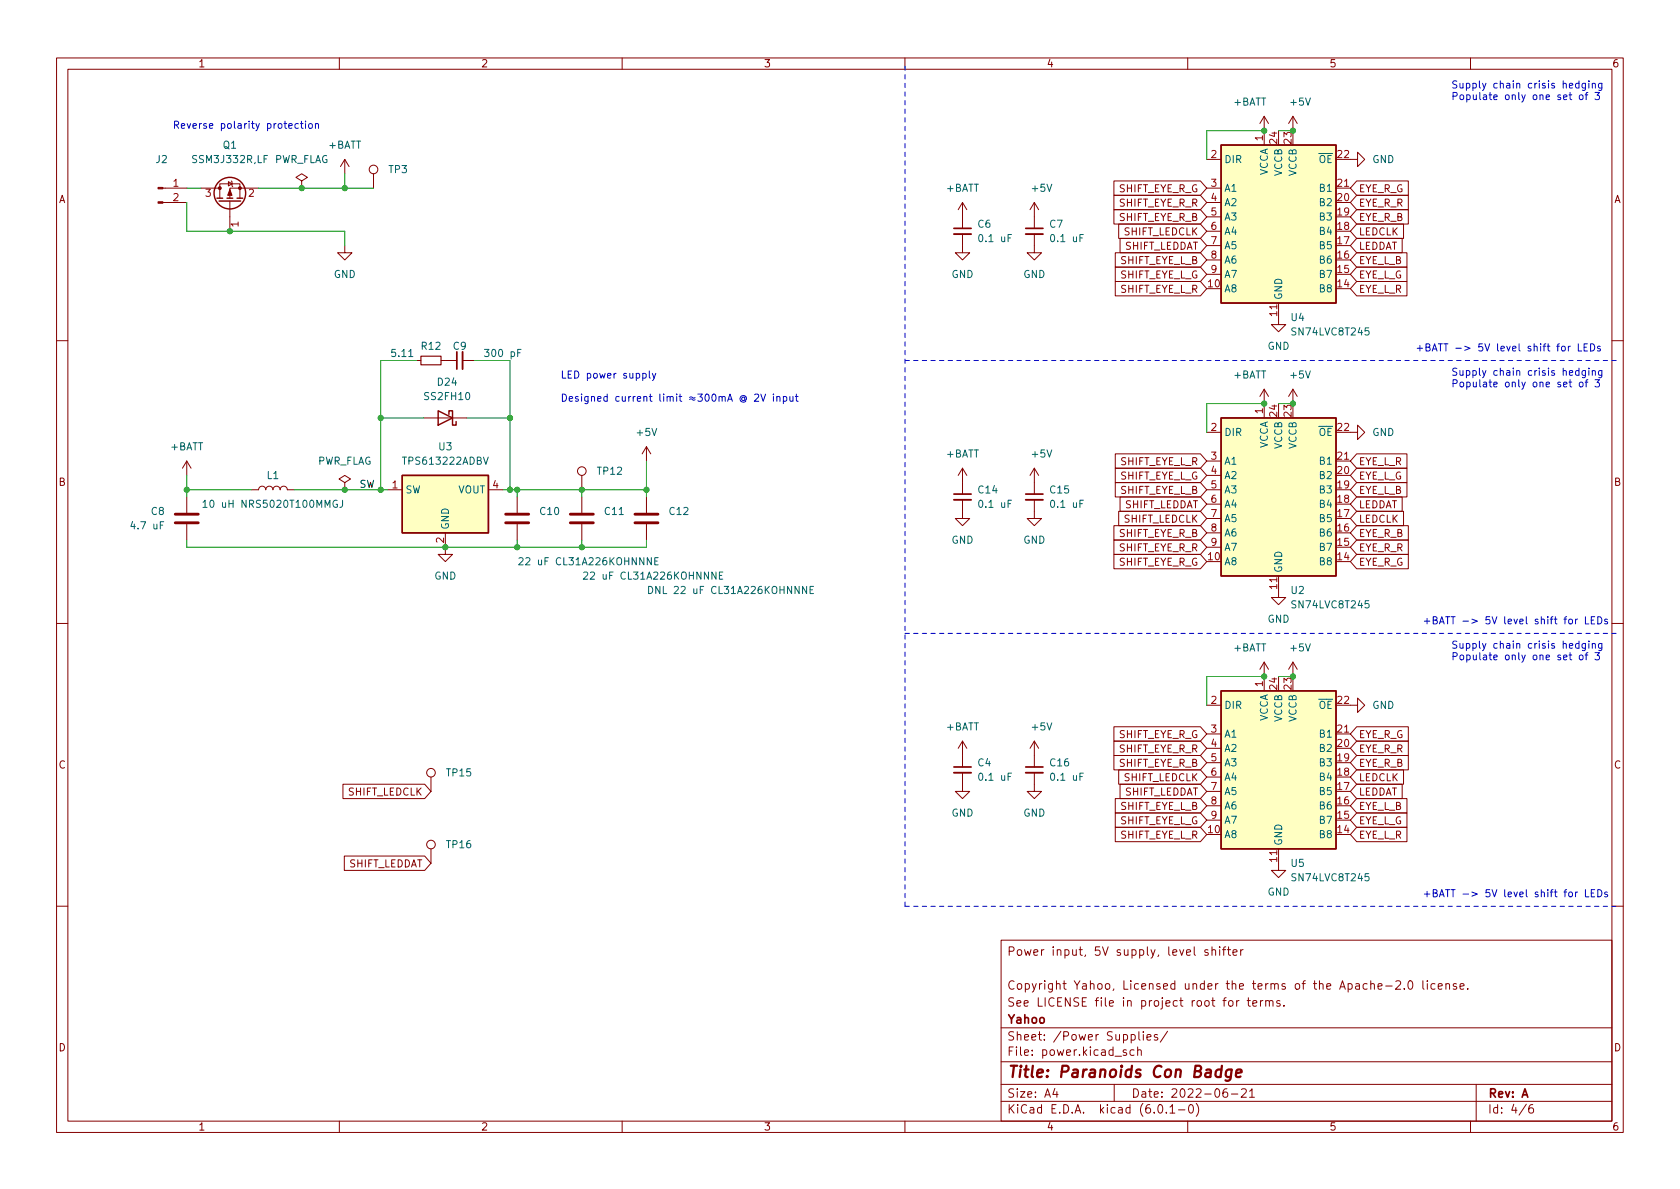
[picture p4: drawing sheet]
<svg xmlns="http://www.w3.org/2000/svg" width="297mm" height="210mm" viewBox="0 0 297 210" stroke-linecap="round" stroke-linejoin="round" font-family="sans-serif">
<g fill="none" stroke="#840000" stroke-width=".18">
<path d="M10 10.2h277v190.1h-277zM12 12.2h273v186.1h-273zM60 10.2v2M110 10.2v2M160 10.2v2M210 10.2v2M260 10.2v2M28.8 33.3h4.2M28.8 35.8h4.2M35.6 33.3h3.3M38.9 35v-2.5h3.5v2.5M40.4 32.1l.6 .4-.6 .4z"/>
<path d="M40.6 35.6v5.3M40.9 32l.1 .1v.8l.1 .1M45.7 33.3h-5.1v1.7M53.3 32l1.1-.6-1.1-.7-1 .7 1 .6v1.3M53.3 33.3h.1M61 28.2l-.8 1.3M61 28.2v2.5M61 28.2l.7 1.3M66 30.7v2.6M170.2 35.8v4.6M170.2 35.8l-.8 1.3M170.2 35.8l.7 1.3"/>
<path d="M182.9 35.8v4.6M182.9 35.8l-.8 1.3M182.9 35.8l.7 1.3M196.9 34.5h15.3l1.2 1.3-1.2 1.3h-15.3zM196.9 32h15.3l1.2 1.3-1.2 1.2h-15.3zM196.9 37.1h15.3l1.2 1.2-1.2 1.3h-15.3zM197.8 39.6h14.4l1.2 1.3-1.2 1.3h-14.4zM213.4 28.2h2.5M213.4 33.3h2.5M213.4 35.8h2.5M213.4 38.3h2.5M223.5 20.6v5"/>
<path d="M223.5 20.6l-.7 1.2M223.5 20.6l.8 1.2M228.6 20.6v2.5M228.6 20.6l-.8 1.2M228.6 20.6l.8 1.2M236.2 33.3h2.6M238.8 28.2h1.2v-1.3l1.3 1.3-1.3 1.3v-1.3M239.9 34.5h9.1v2.6h-9.1l-1.1-1.3zM239.9 32h9.1v2.5h-9.1l-1.1-1.2zM239.9 37.1h9.1v2.5h-9.1l-1.1-1.3zM239.9 39.6h8.3v2.6h-8.3l-1.1-1.3zM61 43.4v1.3h1.2l-1.2 1.3-1.3-1.3h1.3"/>
<path d="M170.2 41.4v3.3h1.2l-1.2 1.3-1.3-1.3h1.3M182.9 41.4v3.3h1.2l-1.2 1.3-1.3-1.3h1.3M197.2 49.8h15l1.2 1.2-1.2 1.3h-15zM197.2 47.2h15l1.2 1.3-1.2 1.3h-15zM197.2 44.7h15l1.2 1.3-1.2 1.2h-15zM198 42.2h14.2l1.2 1.2-1.2 1.3h-14.2zM213.4 40.9h2.5M213.4 43.4h2.5M213.4 46h2.5M213.4 48.5h2.5M226.1 53.6v3.8h1.2l-1.2 1.3-1.3-1.3h1.3M239.9 42.2h8v2.5h-8l-1.1-1.3z"/>
<path d="M239.9 47.2h8.9v2.6h-8.9l-1.1-1.3zM239.9 49.8h8.9v2.5h-8.9l-1.1-1.3zM239.9 44.7h8.9v2.5h-8.9l-1.1-1.2zM10 60.2h2M73.7 63.7h.7M74.9 73.9h7.6M78 63.7h2.8M81.8 63.7h2M114.3 79l-.8 1.3M114.3 79v2.5M114.3 79l.8 1.3M213.4 76.4h2.5"/>
<path d="M223.5 68.8l-.7 1.3M223.5 68.8v5.1M223.5 68.8l.8 1.3M228.6 68.8v2.6M228.6 68.8l-.8 1.3M228.6 68.8l.8 1.3M238.8 76.4h1.2v-1.2l1.3 1.2-1.3 1.3v-1.3M285 60.2h2M33 81.5l-.7 1.3M33 81.5v2.6M33 87.9v2.8M33 92.7v2.8"/>
<path d="M33 81.5l.8 1.3M44.4 86.6h1.3a.64 .64 0 0 1 .7-.6 .64 .64 0 0 1 .6 .6 .64 .64 0 0 1 .6-.6 .64 .64 0 0 1 .7 .6 .64 .64 0 0 1 .6-.6 .64 .64 0 0 1 .6 .6 .64 .64 0 0 1 .7-.6 .64 .64 0 0 1 .6 .6h1.3M61 85.3l1-.6-1-.6-1.1 .6 1.1 .6v1.3M61 86.6h.1M68.6 86.6h2.5M78.7 94.2v3.8h1.3l-1.3 1.3-1.2-1.3h1.2M86.4 86.6h2.5M91.4 87.9v2.8M91.4 92.7v2.8M102.9 84.1v2.5M102.9 87.9v2.8M102.9 92.7v2.8"/>
<path d="M114.3 87.9v2.8M114.3 92.7v2.8M170.2 88.4v3.3h1.2l-1.2 1.3-1.3-1.3h1.3M170.2 82.8v4.6M170.2 82.8l-.8 1.3M170.2 82.8l.7 1.3M182.9 88.4v3.3h1.2l-1.2 1.3-1.3-1.3h1.3M182.9 82.8l-.8 1.3M182.9 82.8v4.6M182.9 82.8l.7 1.3M196.9 98h15.3l1.2 1.3-1.2 1.3h-15.3zM196.9 93h15.3l1.2 1.2-1.2 1.3h-15.3z"/>
<path d="M196.9 95.5h15.3l1.2 1.3-1.2 1.2h-15.3zM197.2 85.3h15l1.2 1.3-1.2 1.3h-15zM197.2 82.8h15l1.2 1.3-1.2 1.2h-15zM197.2 80.3h15l1.2 1.2-1.2 1.3h-15zM197.8 90.4h14.4l1.2 1.3-1.2 1.3h-14.4zM198 87.9h14.2l1.2 1.2-1.2 1.3h-14.2zM213.4 86.6h2.5M213.4 81.5h2.5M213.4 84.1h2.5M213.4 89.1h2.5M213.4 91.7h2.5M213.4 94.2h2.5"/>
<path d="M213.4 96.8h2.5M236.2 81.5h2.6M239.9 90.4h8.3v2.6h-8.3l-1.1-1.3zM239.9 85.3h8.9v2.6h-8.9l-1.1-1.3zM239.9 98h9.1v2.6h-9.1l-1.1-1.3zM239.9 95.5h9.1v2.5h-9.1l-1.1-1.2zM239.9 93h9.1v2.5h-9.1l-1.1-1.3zM239.9 87.9h8v2.5h-8l-1.1-1.3zM239.9 82.8h8.9v2.5h-8.9l-1.1-1.2zM239.9 80.3h8.9v2.5h-8.9l-1.1-1.3zM10 110.2h2M223.5 117.1v5.1"/>
<path d="M223.5 117.1l-.7 1.3M223.5 117.1l.8 1.3M226.1 101.8v3.9h1.2l-1.2 1.2-1.3-1.2h1.3M228.6 117.1l-.8 1.3M228.6 117.1v2.5M228.6 117.1l.8 1.3M285 110.2h2M60.6 138.7h14.5l1.1 1.2-1.1 1.3h-14.5zM76.2 137.4v2.5M170.2 136.6v3.3h1.2l-1.2 1.3-1.3-1.3h1.3M170.2 131.1v4.5M170.2 131.1l-.8 1.2"/>
<path d="M170.2 131.1l.7 1.2M182.9 136.6v3.3h1.2l-1.2 1.3-1.3-1.3h1.3M182.9 131.1v4.5M182.9 131.1l-.8 1.2M182.9 131.1l.7 1.2M196.9 131.1h15.3l1.2 1.2-1.2 1.3h-15.3zM196.9 128.5h15.3l1.2 1.3-1.2 1.3h-15.3zM196.9 133.6h15.3l1.2 1.3-1.2 1.2h-15.3zM197.8 136.1h14.4l1.2 1.3-1.2 1.3h-14.4zM198 138.7h14.2l1.2 1.2-1.2 1.3h-14.2zM213.4 124.7h2.5M213.4 129.8h2.5"/>
<path d="M213.4 132.3h2.5M213.4 134.9h2.5M213.4 137.4h2.5M213.4 139.9h2.5M236.2 129.8h2.6M238.8 124.7h1.2v-1.3l1.3 1.3-1.3 1.3v-1.3M239.9 131.1h9.1v2.5h-9.1l-1.1-1.3zM239.9 128.5h9.1v2.6h-9.1l-1.1-1.3zM239.9 136.1h8.3v2.6h-8.3l-1.1-1.3zM239.9 138.7h8v2.5h-8l-1.1-1.3zM239.9 133.6h9.1v2.5h-9.1l-1.1-1.2zM60.9 151.4h14.2l1.1 1.2-1.1 1.3h-14.2z"/>
<path d="M76.2 150.1v2.5M197.2 143.8h15l1.2 1.2-1.2 1.3h-15zM197.2 141.2h15l1.2 1.3-1.2 1.3h-15zM197.2 146.3h15l1.2 1.3-1.2 1.2h-15zM213.4 142.5h2.5M213.4 145h2.5M226.1 150.1v3.8h1.2l-1.2 1.3-1.3-1.3h1.3M239.9 146.3h8.9v2.5h-8.9l-1.1-1.2zM239.9 143.8h8.9v2.5h-8.9l-1.1-1.3zM239.9 141.2h8.9v2.6h-8.9l-1.1-1.3zM10 160.2h2M177 166.3h108v32h-108z"/>
<path d="M213.6 168l-.4-.1-.2 .2 .1 .3 .5 .1v.4h-.6M214.3 168.1l.2-.2 .4 .1v.9M214.3 167.4v1.5M215.6 167.4v.2M215.6 167.9v1M216.1 167.9h.6M216.7 167.4l-.3 .2v1.3M217 167.9h.6M217.2 167.4v1.3l.4 .2M217.4 177l.3-.1 .3 .3v.4l-.3 .3h-.3l-.2-.3v-.4zM218 168.4l.7-.1-.1-.3-.4-.1-.2 .2 .1 .8h.5M218.6 176.9v1"/>
<path d="M219.1 176.9l-.3 .1-.2 .2M219.4 167.9v1M219.8 167.9l-.3 .1-.1 .2M220.5 176.9h.6M220.7 176.4v1.3l.4 .2M221.5 177.4l.7-.1-.1-.3-.4-.1-.2 .2 .1 .8h.5M222.9 176.9v1M223.3 176.9l-.3 .1-.1 .2M223.8 177.1l.2-.2 .4 .1v.9M223.8 176.9v1M224.4 177.1l.2-.2 .4 .1 .1 .9M226.3 177l-.4-.1-.2 .2 .1 .3 .5 .1v.4h-.6"/>
<path d="M227 177.8v.1M243.6 174.4l.8-.1-.1-.3-.4-.1-.3 .2 .1 .8h.6M245 174.4h1.1M246.8 173.6l.6-.2 .2 .2v.3l-.9 1h.9M248.3 174.8v.1M249.1 173.6l.2-.2a.81 .81 0 0 1 .6 .7 .81 .81 0 0 1-.3 .8h-.2a.81 .81 0 0 1-.3-1.3zM251.6 173.4v1.3l.2 .2M252.4 173.4v.2M252.4 173.9v1M253.7 174l-.4-.1-.3 .3v.4l.1 .3h.6M254.3 174.4l.7-.1-.1-.3-.4-.1-.2 .2 .1 .8h.5M255.7 174.1l.2-.2 .3 .1 .1 .9"/>
<path d="M255.7 173.9v1M257.5 174l-.4-.1-.2 .2 .1 .3 .5 .1v.4h-.6M258.2 174.4l.7-.1-.1-.3-.4-.1-.2 .2v.8h.6M259.5 174.8v.1M285 160.2h2M60 198.3v2M110 198.3v2M160 198.3v2M177 194.8h108M177 191.8h108M177 187.8h108M177 181.8h108"/>
<path d="M186.5 192.5l-.4 1h1M186.9 193v1M197 191.8v3M199.1 185.7l-.3-.1-.2 .2v.3l.5 .1v.4h-.5M200.5 185.7l-.4-.1-.3 .3v.4l.1 .3h.6M201.1 185.8l.3-.2 .3 .1 .1 .9M201.1 185.1v1.5M201.4 182.4v1.3l.2 .2M202.1 182.4v.2M202.1 182.9v1M202.8 183.4l.7-.1-.1-.3-.4-.1-.2 .2 .1 .8h.5M204.6 183l-.3-.1-.2 .2v.3l.5 .1v.4h-.5"/>
<path d="M204.9 195.4l.2-.1a.81 .81 0 0 1 .6 .7 .81 .81 0 0 1-.3 .8h-.2a.81 .81 0 0 1-.6-.6 .81 .81 0 0 1 .3-.8zM206.2 196.7v.1M206.4 182.4l-1.3 1.9M206.9 195.8l.4-.5v1.5M206.9 196.8h.8M208.4 196.3h1.1M210 198.3v2M210.4 195.4l.1-.1a.81 .81 0 0 1 .6 .7 .81 .81 0 0 1-.3 .8h-.2a.81 .81 0 0 1-.5-.6 .81 .81 0 0 1 .3-.8zM211.5 195.1a1.72 1.72 0 0 1 0 2.3M216.9 192.5a.59 .59 0 0 0-.7 .7v.5l.2 .3h.4l.2-.1 .1-.5-.2-.2-.4-.1-.3 .3M217.7 193.5h1.2M219.5 192.7l.6-.2 .2 .2 .1 .3-1 1h1"/>
<path d="M220.9 193l.5-.5v1.5M220.9 194h.9M260 198.3v2M261 191.8v6.5M269.9 195.3l-1.3 1.9M271 195.3a.6 .6 0 0 0-.7 .7v.5l.1 .3h.5l.2-.1 .1-.5-.2-.2-.4-.1-.3 .3"/>
<circle cx="66" cy="30" r=".76"/>
<circle cx="102.9" cy="83.3" r=".76"/>
<circle cx="76.2" cy="136.6" r=".76"/>
<circle cx="76.2" cy="149.3" r=".76"/>
</g>
<path d="M216 189.2a.66 .66 0 0 0-1 .3l-.1 .6 .1 .3 .2 .1 .6-.1M216 188.5l-.2 2M217.8 189.2a.66 .66 0 0 0-1 .3l-.1 .6 .2 .3 .1 .1 .6-.1M217.8 189.1l-.2 1.6a.6 .6 0 0 1-.9 .3M218.5 189.8l1-.2v-.4l-.2-.1-.6 .1-.2 1 .3 .3 .5-.1" fill="none" stroke="#840000" stroke-width=".4"/>
<path d="M31 92.5h4.1M31 90.9h4.1M89.4 92.5h4.1M89.4 90.9h4.1M100.8 92.5h4.1M100.8 90.9h4.1M112.3 92.5h4M112.3 90.9h4" fill="none" stroke="#840000" stroke-width=".51"/>
<g fill="none" stroke="#006464" stroke-width=".18">
<path d="M35.9 88.8l.4-.3v1.2M35.9 89.7h.7M60.6 88.5v.9a.41 .41 0 0 1-.5 .3M85.5 80.8l.4 1.3 .4-1.3M91.8 98.7l.4-.1 .3 .4-.8 .9h.8M115.8 99.2h.4M116.4 98.6h-.6v1.3h.6M103.2 101.3l.5-.1 .2 .3-.8 .9h.8M114.7 103.7a.64 .64 0 0 1 .7 .6 .64 .64 0 0 1-.7 .7zM127.2 101.8h.4M127.8 101.2h-.6v1.2h.6M142.6 103.7v1.3l-.7-1.3v1.3"/>
<path d="M143.2 104.3h.4M143.8 103.7h-.6v1.3h.6"/>
</g>
<g fill="#ffffc2" stroke="#ffffc2" stroke-width=".18">
<path d="M71.1 84.1h15.3v10.1h-15.3z"/>
<path d="M215.9 73.9h20.3v27.9h-20.3z"/>
<path d="M215.9 25.6h20.3v28h-20.3z"/>
<path d="M215.9 122.2h20.3v27.9h-20.3z"/>
</g>
<g fill="none" stroke="#840000" stroke-width=".25">
<path d="M38.4 35h1M38.7 35.6h3.8M40.1 35h1M41.9 35h1M215.9 25.6h20.3v28h-20.3zM77.5 72.6l2.5 1.3-2.5 1.3zM79.4 73.3v-.7h.6v2.6h.6v-.7M215.9 73.9h20.3v27.9h-20.3zM71.1 84.1h15.3v10.1h-15.3zM215.9 122.2h20.3v27.9h-20.3z"/>
<circle cx="40.6" cy="34.2" r="2.79"/>
</g>
<path d="M168.7 41.4h3M181.4 41.4h3M81.8 62.2v3.1M168.7 88.4h3M181.4 88.4h3M168.7 136.6h3M181.4 136.6h3" fill="none" stroke="#840000" stroke-width=".33"/>
<path d="M168.7 40.4h3M181.4 40.4h3M80.8 62.2v3.1M168.7 87.4h3M181.4 87.4h3M168.7 135.6h3M181.4 135.6h3" fill="none" stroke="#840000" stroke-width=".3"/>
<path d="M74.4 63h3.6v1.5h-3.6z" fill="none" stroke="#840000" stroke-width=".2"/>
<g fill="#840000" stroke="#840000" stroke-width=".18">
<path d="M40.6 33.5l.4 1h-.7z"/>
<path d="M27.9 35.7h.9v.2h-.9z"/>
<path d="M27.9 33.1h.9v.3h-.9z"/>
<circle cx="42.4" cy="33.3" r=".25"/>
<circle cx="38.9" cy="33.3" r=".25"/>
</g>
<g fill="none" stroke="#0000c2" stroke-width=".18">
<path d="M277.4 16.8h.5M277.6 16.3v1.1l.3 .2M279.2 14.8l-.4-.1-.2 .3 .1 .5h.5M279.2 14.3v1.3M279.4 16.8h.3l.2 .2v.4l-.2 .2h-.3l-.2-.2zM280.3 16.8h.4M280.3 14.7v1.1l-.2 .2-.3-.1M280.3 14.8l-.3-.1-.3 .3 .1 .5h.5M280.7 16.3l-.3 .2v1.1M280.9 14.3v.1M280.9 14.7v.9M281.5 14.8l.2-.1 .3 .1 .1 .8"/>
<path d="M281.5 14.7v.9M282 16.3h.8l-.4 .5 .3 .2v.5l-.1 .1-.6-.1M283.2 14.7v1.1l-.2 .2-.3-.1M283.2 14.8l-.3-.1-.3 .3 .1 .5h.5M52.8 21.9h-.4l-.3 .2 .2 .5h.5M53.1 21.9h.5M53.3 21.4v1.1l.3 .2M54 21.4v.1M54 21.9v.8M54.7 21.9h.3l.2 .2v.4l-.2 .2-.3-.1-.1-.1zM55.8 22l.2-.1h.3v.8M55.8 21.9v.8"/>
<path d="M99.4 69.7a.64 .64 0 0 1 .8 .6 .64 .64 0 0 1-.8 .7zM100.6 70.5l.7-.1-.1-.2-.4-.1-.2 .2 .1 .6h.5M102.2 70.2l-.3-.1-.2 .2 .1 .2 .4 .1v.3h-.5M102.8 69.7v.1M102.8 70.1v.9M104 70.1v1l-.3 .3-.3-.1M104 70.2l-.4-.1-.2 .3 .1 .5h.5M104.6 70.2l.2-.1 .3 .1v.8M104.6 70.1v.9M105.7 70.5l.6-.1-.1-.2-.4-.1-.1 .2v.6h.5M107.4 70.2l-.4-.1-.2 .3 .1 .5h.5M107.4 69.7v1.3"/>
<path d="M109.5 70.2l-.4-.1-.2 .3 .1 .5h.5M110 70.1l.1 .8 .3 .1 .2-.2M110.6 70.1v.9M111.2 70.1v.9M111.5 70.1l-.3 .3M112 70.1v.9M112.3 70.1l-.3 .3M112.7 70.5l.6-.1-.1-.2-.3-.1-.2 .2v.6h.5M113.7 66.1l.3-.1 .3 .3-.2 .5h-.4M113.8 70.2l.2-.1 .3 .1 .1 .8M113.8 70.1v.9M114.8 65.6v1.1l.2 .2"/>
<path d="M114.8 70.1h.5M115 69.7v1.1l.3 .2M115.3 66l.3 .9M115.9 66l-.4 1.2-.2 .1M116.7 69.7v1.1l.2 .2M117.3 69.7v.1M117.3 70.1v.9M117.9 70.2l.2-.1 .3 .1 .1 .8M117.9 70.1v.9M118.5 70.3l.2-.2 .3 .1v.8M119.6 69.7v.1M119.6 70.1v.9"/>
<path d="M120.1 70.1h.4M120.2 69.7v1.1l.3 .2M121.9 70.7l.3-.2 .5 .3 .2-.1M121.9 70.3l.3-.1 .5 .2 .2-.1M123.4 69.7h.8l-.4 .5 .3 .1v.5l-.2 .2-.5-.2M124.8 69.8l.2-.1a.68 .68 0 0 1 .4 .6 .68 .68 0 0 1-.4 .7l-.2-.2-.1-.3zM126 69.8l.2-.1a.68 .68 0 0 1 .4 .6 .68 .68 0 0 1-.4 .7l-.2-.2-.1-.3zM127.1 70.2l.2-.1 .3 .1 .1 .8M127.1 70.1v.9M127.7 70.3l.2-.2 .3 .1v.8M128.6 71l.5-1.3 .4 1.3M128.8 70.6h.6"/>
<path d="M131.7 70.4a.31 .31 0 0 0-.5-.1 .31 .31 0 0 0 0 .5 .31 .31 0 0 0 .5-.1M131.7 70.2v.5l.1 .1a.55 .55 0 0 0-.3-.9 .55 .55 0 0 0-.7 .6 .61 .61 0 0 0 .4 .6 .61 .61 0 0 0 .7-.1M133.4 69.8l.5-.1 .3 .4-.8 .9h.8M134.5 69.7l.4 1.3 .5-1.3M136.8 69.7v.1M136.8 70.1v.9M137.4 70.2l.1-.1 .3 .1 .1 .8M137.4 70.1v.9M138.5 70.2l.4-.1 .2 .3-.1 .5h-.5M138.5 70.1v1.3M139.7 70.1v.8l.3 .1 .2-.2M140.2 70.1v.9"/>
<path d="M140.6 70.1h.5M140.8 69.7v1.1l.3 .2M276.1 61.3l.2-.1 .4 .1 .1 .5-.2 .2-.3 .1-.2-.2zM277.3 61.2v.9M277.4 67.6h.5M277.6 67.1v1.1l.3 .2M277.7 61.2l-.4 .3M279.1 60.8v1.3h.6M279.2 65.6l-.4-.1-.2 .3 .1 .5h.5M279.2 65.1v1.3M279.4 67.6h.3l.2 .2v.4l-.2 .2h-.3l-.2-.2zM280.1 61.4h.4"/>
<path d="M280.3 67.6h.4M280.3 65.5v1.1l-.2 .2-.3-.1M280.3 65.6l-.3-.1-.3 .3 .1 .5h.5M280.7 60.8h-.6v1.3h.6M280.7 67.1l-.3 .2v1.1M280.9 65.1v.1M280.9 65.5v.9M281.2 60.8a.64 .64 0 0 1 .8 .6 .64 .64 0 0 1-.8 .7zM281.5 65.6l.2-.1 .3 .1 .1 .8M281.5 65.5v.9M282 67.1h.8l-.4 .5 .3 .2v.5l-.1 .1-.6-.1M282.9 61.3l-.3-.1-.2 .2 .1 .2 .4 .1v.3h-.5"/>
<path d="M283.2 65.5v1.1l-.2 .2-.3-.1M283.2 65.6l-.3-.1-.3 .3 .1 .5h.5M277.4 109.6l.2-.1 .4 .1v.5l-.1 .2h-.3l-.2-.1zM277.4 115.8h.5M277.6 115.4v1.1l.3 .2M278.6 109.5v.8M278.9 109.5l-.3 .2M279.2 113.8h-.4l-.2 .2 .1 .6h.5M279.2 113.4v1.2M279.4 115.9l.3-.1 .2 .3v.3l-.2 .3-.3-.1-.2-.2zM280.3 115.8h.4M280.3 109.1v1.2h.6"/>
<path d="M280.3 113.8v1l-.2 .3-.3-.1M280.3 113.8h-.3l-.3 .2 .1 .6h.5M280.7 115.4l-.3 .2v1.1M280.9 113.4v.1M280.9 113.8v.8M281.4 109.7h.4M281.5 113.9l.2-.1h.3l.1 .8M281.5 113.8v.8M282 109.1h-.6v1.2h.6M282 115.4h.8l-.4 .5 .3 .1v.6l-.1 .1-.6-.1M282.5 109.1a.64 .64 0 0 1 .7 .6 .64 .64 0 0 1-.7 .6zM283.2 113.8v1l-.2 .3-.3-.1"/>
<path d="M283.2 113.8h-.3l-.3 .2 .1 .6h.5M284.2 109.5h-.3l-.2 .2 .1 .1 .4 .2v.3h-.5M277.4 157.9l.2-.2 .4 .2v.4l-.1 .2-.3 .1-.2-.1zM278.6 157.7v.9M278.9 157.7l-.3 .3M280.3 157.3v1.3h.6M281.4 157.9h.4M282 157.3h-.6v1.3h.6M282.5 157.3a.64 .64 0 0 1 .7 .7 .64 .64 0 0 1-.7 .6zM284.2 157.8l-.3-.1-.2 .2 .1 .2 .4 .1v.3h-.5"/>
</g>
<path d="M160 11.7v148.6M160 63.7h125.7M160 112h125.7M160 160.3h125.7" fill="none" stroke="#0000c2" stroke-width=".18" stroke-dasharray=".8 .8"/>
<g fill="none" stroke="#009600" stroke-width=".18">
<path d="M33 35.8v5.1h28v2.5M33 33.3h2.6M45.7 33.3h20.3M61 30.7v2.6M223.5 23.1h-10.1v5.1M226.1 23.1h2.5M67.3 73.9h7.6M73.7 63.7h-6.4v22.9M82.5 73.9h7.7M83.8 63.7h6.4v22.9M223.5 71.4h-10.1v5M226.1 71.4h2.5"/>
<path d="M33 84.1v3.8M33 95.5v1.3h81.3v-1.3M33 86.6h11.4M52.1 86.6h16.5M88.9 86.6h25.4M91.4 86.6v1.3M91.4 95.5v1.3M102.9 86.6v1.3M102.9 95.5v1.3M114.3 81.5v6.4M223.5 119.6h-10.1v5.1M226.1 119.6h2.5"/>
</g>
<g fill="#009600" stroke="#009600" stroke-width=".18">
<circle cx="223.5" cy="71.4" r=".46"/>
<circle cx="228.6" cy="71.4" r=".46"/>
<circle cx="223.5" cy="119.6" r=".46"/>
<circle cx="228.6" cy="119.6" r=".46"/>
<circle cx="223.5" cy="23.1" r=".46"/>
<circle cx="61" cy="33.3" r=".46"/>
<circle cx="67.3" cy="73.9" r=".46"/>
<circle cx="33" cy="86.6" r=".46"/>
<circle cx="40.6" cy="40.9" r=".46"/>
<circle cx="53.3" cy="33.3" r=".46"/>
<circle cx="61" cy="86.6" r=".46"/>
<circle cx="228.6" cy="23.1" r=".46"/>
<circle cx="90.2" cy="73.9" r=".46"/>
<circle cx="67.3" cy="86.6" r=".46"/>
<circle cx="91.4" cy="86.6" r=".46"/>
<circle cx="90.2" cy="86.6" r=".46"/>
<circle cx="91.4" cy="96.8" r=".46"/>
<circle cx="78.7" cy="96.8" r=".46"/>
<circle cx="102.9" cy="96.8" r=".46"/>
<circle cx="102.9" cy="86.6" r=".46"/>
<circle cx="114.3" cy="86.6" r=".46"/>
</g>
<text font-size="2.8" fill="#840000" x="178" y="190.6">Title: Paranoids Con Badge</text>
<g font-size="2.1" fill="#840000">
<text x="178" y="169">Power input, 5V supply, level shifter</text>
<text x="178" y="178">See LICENSE file in project root for terms.</text>
<text x="178" y="175">Copyright Yahoo, Licensed under the terms of the Apache-2.0 license.</text>
<text x="178" y="184">Sheet: /Power Supplies/</text>
<text x="178" y="181">Yahoo</text>
<text x="178" y="186.7">File: power.kicad_sch</text>
<text x="178" y="196.9">KiCad E.D.A. kicad (6.0.1-0)</text>
<text x="178" y="194.1">Size: A4</text>
<text x="200" y="194.1">Date: 2022-06-21</text>
<text x="263" y="194.1">Rev: A</text>
<text x="263" y="196.9">Id: 4/6</text>
</g>
<g font-size="1.8" fill="#840000">
<text x="35" y="11.9">1</text>
<text x="85" y="11.9">2</text>
<text x="135" y="11.9">3</text>
<text x="185" y="11.9">4</text>
<text x="235" y="11.9">5</text>
<text x="285" y="11.9">6</text>
<text x="10.3" y="35.9">A</text>
<text x="197.7" y="34">SHIFT_EYE_R_G</text>
<text x="240.2" y="34">EYE_R_G</text>
<text x="285.3" y="35.9">A</text>
<text x="197.8" y="36.5">SHIFT_EYE_R_R</text>
<text x="197.8" y="39.1">SHIFT_EYE_R_B</text>
<text x="198.7" y="41.6">SHIFT_LEDCLK</text>
<text x="240.2" y="36.5">EYE_R_R</text>
<text x="240.2" y="39.1">EYE_R_B</text>
<text x="240.2" y="41.6">LEDCLK</text>
<text x="198" y="46.7">SHIFT_EYE_L_B</text>
<text x="198.7" y="44.2">SHIFT_LEDDAT</text>
<text x="240.2" y="44.2">LEDDAT</text>
<text x="240.2" y="46.7">EYE_L_B</text>
<text x="197.9" y="49.2">SHIFT_EYE_L_G</text>
<text x="198" y="51.8">SHIFT_EYE_L_R</text>
<text x="240.2" y="49.2">EYE_L_G</text>
<text x="240.2" y="51.8">EYE_L_R</text>
<text x="198" y="82.3">SHIFT_EYE_L_R</text>
<text x="240.2" y="82.3">EYE_L_R</text>
<text x="10.3" y="85.9">B</text>
<text x="197.9" y="84.8">SHIFT_EYE_L_G</text>
<text x="198" y="87.3">SHIFT_EYE_L_B</text>
<text x="198.7" y="89.9">SHIFT_LEDDAT</text>
<text x="240.2" y="87.3">EYE_L_B</text>
<text x="240.2" y="89.9">LEDDAT</text>
<text x="240.2" y="84.8">EYE_L_G</text>
<text x="285.3" y="85.9">B</text>
<text x="197.8" y="95">SHIFT_EYE_R_B</text>
<text x="198.7" y="92.4">SHIFT_LEDCLK</text>
<text x="240.2" y="92.4">LEDCLK</text>
<text x="240.2" y="95">EYE_R_B</text>
<text x="197.7" y="100">SHIFT_EYE_R_G</text>
<text x="197.8" y="97.5">SHIFT_EYE_R_R</text>
<text x="240.2" y="100">EYE_R_G</text>
<text x="240.2" y="97.5">EYE_R_R</text>
<text x="197.7" y="130.5">SHIFT_EYE_R_G</text>
<text x="240.2" y="130.5">EYE_R_G</text>
<text x="10.3" y="135.9">C</text>
<text x="197.8" y="133.1">SHIFT_EYE_R_R</text>
<text x="197.8" y="135.6">SHIFT_EYE_R_B</text>
<text x="240.2" y="133.1">EYE_R_R</text>
<text x="240.2" y="135.6">EYE_R_B</text>
<text x="285.3" y="135.9">C</text>
<text x="61.5" y="140.7">SHIFT_LEDCLK</text>
<text x="198" y="143.2">SHIFT_EYE_L_B</text>
<text x="198.7" y="140.7">SHIFT_LEDDAT</text>
<text x="198.7" y="138.1">SHIFT_LEDCLK</text>
<text x="240.2" y="138.1">LEDCLK</text>
<text x="240.2" y="140.7">LEDDAT</text>
<text x="240.2" y="143.2">EYE_L_B</text>
<text x="197.9" y="145.8">SHIFT_EYE_L_G</text>
<text x="198" y="148.3">SHIFT_EYE_L_R</text>
<text x="240.2" y="148.3">EYE_L_R</text>
<text x="240.2" y="145.8">EYE_L_G</text>
<text x="61.5" y="153.4">SHIFT_LEDDAT</text>
<text x="10.3" y="185.9">D</text>
<text x="285.3" y="185.9">D</text>
<text x="35" y="199.9">1</text>
<text x="85" y="199.9">2</text>
<text x="135" y="199.9">3</text>
<text x="185" y="199.9">4</text>
<text x="235" y="199.9">5</text>
<text x="285" y="199.9">6</text>
</g>
<g font-size="1.8" fill="#0000c2">
<text x="256.5" y="15.6">Supply chain crisis hedging</text>
<text x="256.5" y="17.7">Populate only one set of 3</text>
<text x="30.5" y="22.8">Reverse polarity protection</text>
<text x="250.2" y="62.1">+BATT -&gt; 5V level shift for LEDs</text>
<text x="99.1" y="66.9">LED power supply</text>
<text x="256.5" y="66.4">Supply chain crisis hedging</text>
<text x="256.5" y="68.5">Populate only one set of 3</text>
<text x="251.5" y="110.4">+BATT -&gt; 5V level shift for LEDs</text>
<text x="256.5" y="114.7">Supply chain crisis hedging</text>
<text x="256.5" y="116.7">Populate only one set of 3</text>
<text x="251.5" y="158.6">+BATT -&gt; 5V level shift for LEDs</text>
</g>
<g font-size="1.8" fill="#006464">
<text x="218.1" y="18.7">+BATT</text>
<text x="228.3" y="18.7">+5V</text>
<text x="27.6" y="28.8">J2</text>
<text x="34.3" y="28.8">SSM3J332R,LF</text>
<text x="39.5" y="26.3">Q1</text>
<text x="48.4" y="28.8">PWR_FLAG</text>
<text x="58.1" y="26.3">+BATT</text>
<text x="216.4" y="28.8">DIR</text>
<text x="231.8" y="28.8">~{OE}</text>
<text x="242.6" y="28.8">GND</text>
<text x="68.8" y="30.6">TP3</text>
<text x="167.3" y="33.9">+BATT</text>
<text x="182.6" y="33.9">+5V</text>
<text x="216.4" y="33.9">A1</text>
<text x="224.2" y="31.2" transform="rotate(-90 224.2 31.2)">VCCA</text>
<text x="226.7" y="31.2" transform="rotate(-90 226.7 31.2)">VCCB</text>
<text x="229.2" y="31.2" transform="rotate(-90 229.2 31.2)">VCCB</text>
<text x="233.5" y="33.9">B1</text>
<text x="172.9" y="40.3">C6</text>
<text x="185.6" y="40.3">C7</text>
<text x="216.4" y="36.4">A2</text>
<text x="216.4" y="39">A3</text>
<text x="216.4" y="41.5">A4</text>
<text x="233.5" y="41.5">B4</text>
<text x="233.5" y="39">B3</text>
<text x="233.5" y="36.4">B2</text>
<text x="173.4" y="42.8">0.1 uF</text>
<text x="186.1" y="42.8">0.1 uF</text>
<text x="216.4" y="44.1">A5</text>
<text x="216.4" y="46.6">A6</text>
<text x="233.5" y="46.6">B6</text>
<text x="233.5" y="44.1">B5</text>
<text x="59" y="49.1">GND</text>
<text x="168.2" y="49.1">GND</text>
<text x="180.9" y="49.1">GND</text>
<text x="216.4" y="51.7">A8</text>
<text x="216.4" y="49.1">A7</text>
<text x="226.7" y="53.1" transform="rotate(-90 226.7 53.1)">GND</text>
<text x="233.5" y="51.7">B8</text>
<text x="233.5" y="49.1">B7</text>
<text x="228.3" y="56.8">U4</text>
<text x="228.7" y="59.3">SN74LVC8T245</text>
<text x="69.4" y="63.1">5.11</text>
<text x="74.6" y="61.8">R12</text>
<text x="80.1" y="61.8">C9</text>
<text x="86.1" y="63.1">300 pF</text>
<text x="224.1" y="61.8">GND</text>
<text x="75.2" y="70.7">SS2FH10</text>
<text x="77.4" y="68.2">D24</text>
<text x="218.1" y="66.9">+BATT</text>
<text x="228.3" y="66.9">+5V</text>
<text x="112.7" y="77.1">+5V</text>
<text x="216.4" y="77.1">DIR</text>
<text x="231.8" y="77.1">~{OE}</text>
<text x="242.6" y="77.1">GND</text>
<text x="30.1" y="79.6">+BATT</text>
<text x="56" y="82.2">PWR_FLAG</text>
<text x="71.6" y="82.2">TPS613222ADBV</text>
<text x="77.6" y="79.6">U3</text>
<text x="105.7" y="83.9">TP12</text>
<text x="167.3" y="80.9">+BATT</text>
<text x="182.6" y="80.9">+5V</text>
<text x="216.4" y="82.2">A1</text>
<text x="224.2" y="79.4" transform="rotate(-90 224.2 79.4)">VCCA</text>
<text x="226.7" y="79.4" transform="rotate(-90 226.7 79.4)">VCCB</text>
<text x="229.2" y="79.4" transform="rotate(-90 229.2 79.4)">VCCB</text>
<text x="233.5" y="82.2">B1</text>
<text x="37.1" y="89.8">10 uH NRS5020T100MMGJ</text>
<text x="47.2" y="84.7">L1</text>
<text x="71.6" y="87.2">SW</text>
<text x="80.9" y="87.2">VOUT</text>
<text x="173" y="87.2">C14</text>
<text x="173.4" y="89.8">0.1 uF</text>
<text x="185.7" y="87.2">C15</text>
<text x="186.1" y="89.8">0.1 uF</text>
<text x="216.4" y="84.7">A2</text>
<text x="216.4" y="87.2">A3</text>
<text x="216.4" y="89.8">A4</text>
<text x="233.5" y="89.8">B4</text>
<text x="233.5" y="87.2">B3</text>
<text x="233.5" y="84.7">B2</text>
<text x="23.5" y="93.6">4.7 uF</text>
<text x="26.8" y="91.1">C8</text>
<text x="79.4" y="93.7" transform="rotate(-90 79.4 93.7)">GND</text>
<text x="95.6" y="91.1">C10</text>
<text x="107" y="91.1">C11</text>
<text x="118.4" y="91.1">C12</text>
<text x="216.4" y="92.3">A5</text>
<text x="216.4" y="94.9">A6</text>
<text x="233.5" y="94.9">B6</text>
<text x="233.5" y="92.3">B5</text>
<text x="92.8" y="99.9">22 uF CL31A226KOHNNNE</text>
<text x="168.2" y="96.1">GND</text>
<text x="180.9" y="96.1">GND</text>
<text x="216.4" y="99.9">A8</text>
<text x="216.4" y="97.4">A7</text>
<text x="226.7" y="101.3" transform="rotate(-90 226.7 101.3)">GND</text>
<text x="233.5" y="99.9">B8</text>
<text x="233.5" y="97.4">B7</text>
<text x="76.8" y="102.5">GND</text>
<text x="104.2" y="102.5">22 uF CL31A226KOHNNNE</text>
<text x="115.9" y="105">DNL 22 uF CL31A226KOHNNNE</text>
<text x="228.3" y="105">U2</text>
<text x="228.7" y="107.6">SN74LVC8T245</text>
<text x="224.1" y="110.1">GND</text>
<text x="218.1" y="115.2">+BATT</text>
<text x="228.3" y="115.2">+5V</text>
<text x="216.4" y="125.3">DIR</text>
<text x="231.8" y="125.3">~{OE}</text>
<text x="242.6" y="125.3">GND</text>
<text x="167.3" y="129.2">+BATT</text>
<text x="182.6" y="129.2">+5V</text>
<text x="216.4" y="130.4">A1</text>
<text x="224.2" y="127.7" transform="rotate(-90 224.2 127.7)">VCCA</text>
<text x="226.7" y="127.7" transform="rotate(-90 226.7 127.7)">VCCB</text>
<text x="229.2" y="127.7" transform="rotate(-90 229.2 127.7)">VCCB</text>
<text x="233.5" y="130.4">B1</text>
<text x="79" y="137.3">TP15</text>
<text x="172.9" y="135.5">C4</text>
<text x="185.7" y="135.5">C16</text>
<text x="216.4" y="133">A2</text>
<text x="216.4" y="135.5">A3</text>
<text x="233.5" y="135.5">B3</text>
<text x="233.5" y="133">B2</text>
<text x="173.4" y="138">0.1 uF</text>
<text x="186.1" y="138">0.1 uF</text>
<text x="216.4" y="138">A4</text>
<text x="216.4" y="140.6">A5</text>
<text x="216.4" y="143.1">A6</text>
<text x="233.5" y="143.1">B6</text>
<text x="233.5" y="140.6">B5</text>
<text x="233.5" y="138">B4</text>
<text x="79" y="150">TP16</text>
<text x="168.2" y="144.4">GND</text>
<text x="180.9" y="144.4">GND</text>
<text x="216.4" y="148.2">A8</text>
<text x="216.4" y="145.7">A7</text>
<text x="226.7" y="149.6" transform="rotate(-90 226.7 149.6)">GND</text>
<text x="233.5" y="148.2">B8</text>
<text x="233.5" y="145.7">B7</text>
<text x="228.3" y="153.3">U5</text>
<text x="228.7" y="155.8">SN74LVC8T245</text>
<text x="224.1" y="158.4">GND</text>
</g>
<g font-size="1.8" fill="#a90000">
<text x="214.1" y="27.9">2</text>
<text x="223.3" y="24.9" transform="rotate(-90 223.3 24.9)">1</text>
<text x="225.8" y="25.4" transform="rotate(-90 225.8 25.4)">24</text>
<text x="228.3" y="25.4" transform="rotate(-90 228.3 25.4)">23</text>
<text x="236.5" y="27.9">22</text>
<text x="30.6" y="33">1</text>
<text x="30.6" y="35.6">2</text>
<text x="36.3" y="34.8">3</text>
<text x="44" y="34.8">2</text>
<text x="214.1" y="33">3</text>
<text x="214.1" y="35.6">4</text>
<text x="236.5" y="35.6">20</text>
<text x="236.5" y="33">21</text>
<text x="42.2" y="40.1" transform="rotate(-90 42.2 40.1)">1</text>
<text x="214.1" y="38.1">5</text>
<text x="214.1" y="40.6">6</text>
<text x="236.5" y="40.6">18</text>
<text x="236.5" y="38.1">19</text>
<text x="214.1" y="43.2">7</text>
<text x="214.1" y="45.7">8</text>
<text x="236.5" y="45.7">16</text>
<text x="236.5" y="43.2">17</text>
<text x="213.6" y="50.8">10</text>
<text x="214.1" y="48.3">9</text>
<text x="236.5" y="50.8">14</text>
<text x="236.5" y="48.3">15</text>
<text x="225.8" y="55.8" transform="rotate(-90 225.8 55.8)">11</text>
<text x="214.1" y="76.2">2</text>
<text x="223.3" y="73.1" transform="rotate(-90 223.3 73.1)">1</text>
<text x="225.8" y="73.6" transform="rotate(-90 225.8 73.6)">24</text>
<text x="228.3" y="73.6" transform="rotate(-90 228.3 73.6)">23</text>
<text x="236.5" y="76.2">22</text>
<text x="214.1" y="81.3">3</text>
<text x="214.1" y="83.8">4</text>
<text x="236.5" y="83.8">20</text>
<text x="236.5" y="81.3">21</text>
<text x="69.4" y="86.4">1</text>
<text x="87.1" y="86.4">4</text>
<text x="214.1" y="86.4">5</text>
<text x="214.1" y="88.9">6</text>
<text x="236.5" y="88.9">18</text>
<text x="236.5" y="86.4">19</text>
<text x="78.5" y="96" transform="rotate(-90 78.5 96)">2</text>
<text x="214.1" y="91.4">7</text>
<text x="214.1" y="94">8</text>
<text x="236.5" y="94">16</text>
<text x="236.5" y="91.4">17</text>
<text x="213.6" y="99.1">10</text>
<text x="214.1" y="96.5">9</text>
<text x="236.5" y="99.1">14</text>
<text x="236.5" y="96.5">15</text>
<text x="225.8" y="104.1" transform="rotate(-90 225.8 104.1)">11</text>
<text x="214.1" y="124.5">2</text>
<text x="223.3" y="121.4" transform="rotate(-90 223.3 121.4)">1</text>
<text x="225.8" y="121.9" transform="rotate(-90 225.8 121.9)">24</text>
<text x="228.3" y="121.9" transform="rotate(-90 228.3 121.9)">23</text>
<text x="236.5" y="124.5">22</text>
<text x="214.1" y="129.5">3</text>
<text x="236.5" y="129.5">21</text>
<text x="214.1" y="132.1">4</text>
<text x="214.1" y="134.6">5</text>
<text x="214.1" y="137.2">6</text>
<text x="236.5" y="137.2">18</text>
<text x="236.5" y="134.6">19</text>
<text x="236.5" y="132.1">20</text>
<text x="214.1" y="139.7">7</text>
<text x="214.1" y="142.2">8</text>
<text x="236.5" y="142.2">16</text>
<text x="236.5" y="139.7">17</text>
<text x="213.6" y="147.3">10</text>
<text x="214.1" y="144.8">9</text>
<text x="236.5" y="147.3">14</text>
<text x="236.5" y="144.8">15</text>
<text x="225.8" y="152.4" transform="rotate(-90 225.8 152.4)">11</text>
</g>
<text font-size="1.8" fill="#0f0f0f" x="63.5" y="86.3">SW</text>
</svg>
